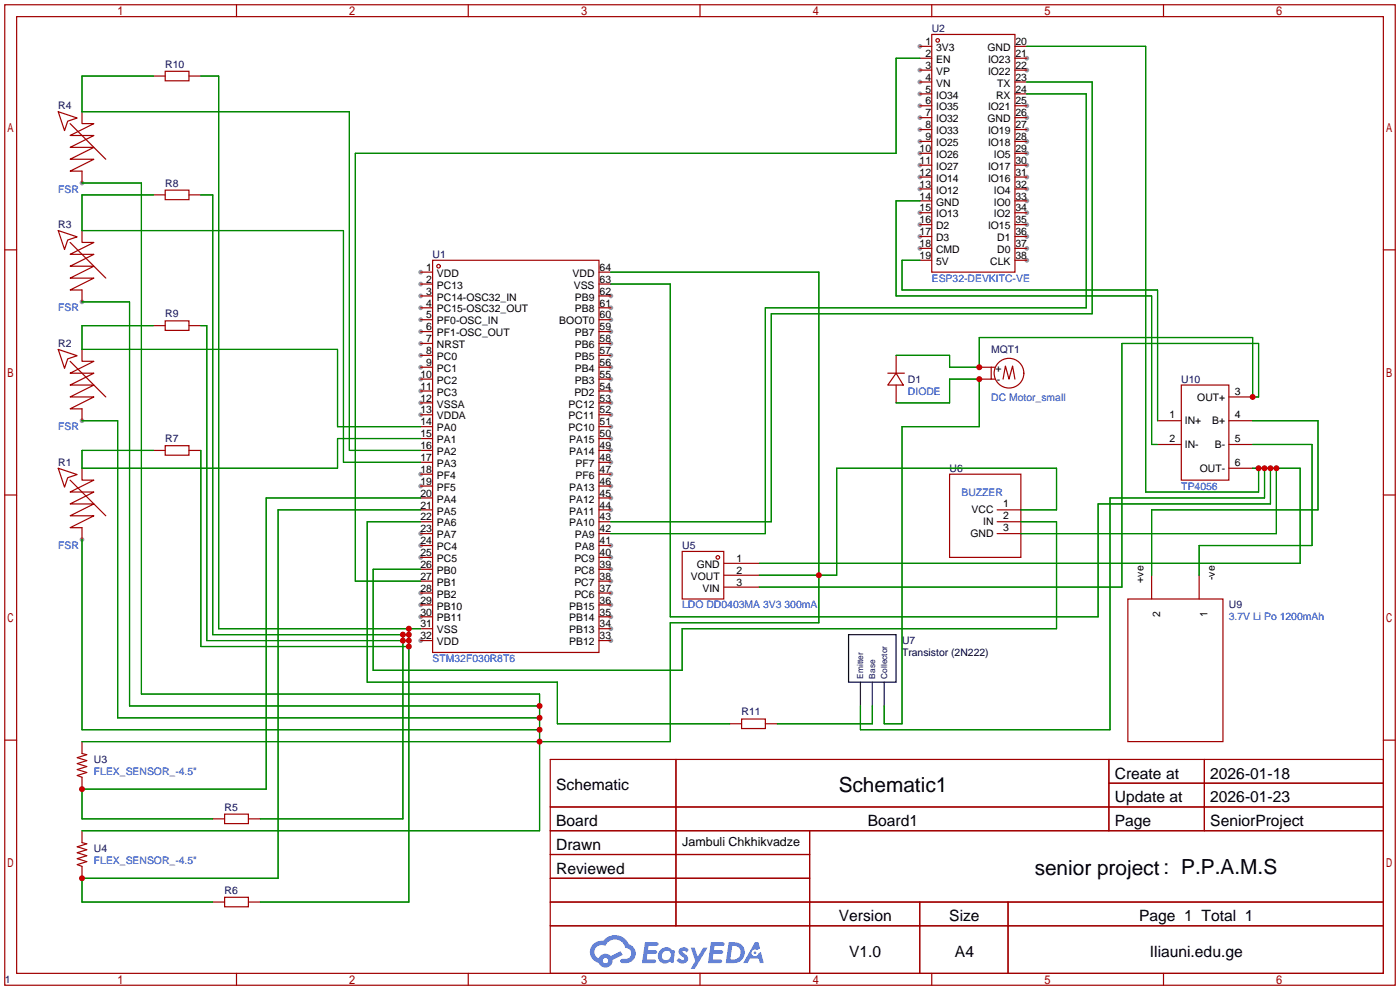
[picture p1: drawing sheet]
<svg xmlns="http://www.w3.org/2000/svg" width="299mm" height="212mm" viewBox="0 0 299 212" stroke-linecap="round" stroke-linejoin="round" font-family="sans-serif">
<g fill="#999">
<circle cx="89.9" cy="58.2" r=".51"/>
<circle cx="89.9" cy="60.7" r=".51"/>
<circle cx="89.9" cy="63.2" r=".51"/>
<circle cx="89.9" cy="65.8" r=".51"/>
<circle cx="89.9" cy="68.3" r=".51"/>
<circle cx="89.9" cy="70.9" r=".51"/>
<circle cx="89.9" cy="73.4" r=".51"/>
<circle cx="89.9" cy="75.9" r=".51"/>
<circle cx="89.9" cy="78.5" r=".51"/>
<circle cx="89.9" cy="81" r=".51"/>
<circle cx="89.9" cy="83.6" r=".51"/>
<circle cx="89.9" cy="86.1" r=".51"/>
<circle cx="89.9" cy="88.6" r=".51"/>
<circle cx="89.9" cy="101.3" r=".51"/>
<circle cx="89.9" cy="103.9" r=".51"/>
<circle cx="89.9" cy="114" r=".51"/>
<circle cx="89.9" cy="116.6" r=".51"/>
<circle cx="89.9" cy="119.1" r=".51"/>
<circle cx="89.9" cy="126.7" r=".51"/>
<circle cx="89.9" cy="129.3" r=".51"/>
<circle cx="89.9" cy="131.8" r=".51"/>
<circle cx="89.9" cy="136.9" r=".51"/>
<circle cx="130.6" cy="136.9" r=".51"/>
<circle cx="130.6" cy="134.4" r=".51"/>
<circle cx="130.6" cy="131.8" r=".51"/>
<circle cx="130.6" cy="129.3" r=".51"/>
<circle cx="130.6" cy="126.7" r=".51"/>
<circle cx="130.6" cy="124.2" r=".51"/>
<circle cx="130.6" cy="121.7" r=".51"/>
<circle cx="130.6" cy="119.1" r=".51"/>
<circle cx="130.6" cy="116.6" r=".51"/>
<circle cx="130.6" cy="109" r=".51"/>
<circle cx="130.6" cy="106.4" r=".51"/>
<circle cx="130.6" cy="103.9" r=".51"/>
<circle cx="130.6" cy="101.3" r=".51"/>
<circle cx="130.6" cy="98.8" r=".51"/>
<circle cx="130.6" cy="96.3" r=".51"/>
<circle cx="130.6" cy="93.7" r=".51"/>
<circle cx="130.6" cy="91.2" r=".51"/>
<circle cx="130.6" cy="88.6" r=".51"/>
<circle cx="130.6" cy="86.1" r=".51"/>
<circle cx="130.6" cy="83.6" r=".51"/>
<circle cx="130.6" cy="81" r=".51"/>
<circle cx="130.6" cy="78.5" r=".51"/>
<circle cx="130.6" cy="75.9" r=".51"/>
<circle cx="130.6" cy="73.4" r=".51"/>
<circle cx="130.6" cy="70.9" r=".51"/>
<circle cx="130.6" cy="68.3" r=".51"/>
<circle cx="130.6" cy="65.8" r=".51"/>
<circle cx="130.6" cy="63.2" r=".51"/>
<circle cx="196.6" cy="9.9" r=".51"/>
<circle cx="196.6" cy="15" r=".51"/>
<circle cx="196.6" cy="17.5" r=".51"/>
<circle cx="196.6" cy="20.1" r=".51"/>
<circle cx="196.6" cy="22.6" r=".51"/>
<circle cx="196.6" cy="25.1" r=".51"/>
<circle cx="196.6" cy="27.7" r=".51"/>
<circle cx="196.6" cy="30.2" r=".51"/>
<circle cx="196.6" cy="32.8" r=".51"/>
<circle cx="196.6" cy="35.3" r=".51"/>
<circle cx="196.6" cy="37.8" r=".51"/>
<circle cx="196.6" cy="40.4" r=".51"/>
<circle cx="196.6" cy="45.5" r=".51"/>
<circle cx="196.6" cy="48" r=".51"/>
<circle cx="196.6" cy="50.5" r=".51"/>
<circle cx="196.6" cy="53.1" r=".51"/>
<circle cx="219.5" cy="12.4" r=".51"/>
<circle cx="219.5" cy="15" r=".51"/>
<circle cx="219.5" cy="22.6" r=".51"/>
<circle cx="219.5" cy="25.1" r=".51"/>
<circle cx="219.5" cy="27.7" r=".51"/>
<circle cx="219.5" cy="30.2" r=".51"/>
<circle cx="219.5" cy="32.8" r=".51"/>
<circle cx="219.5" cy="35.3" r=".51"/>
<circle cx="219.5" cy="37.8" r=".51"/>
<circle cx="219.5" cy="40.4" r=".51"/>
<circle cx="219.5" cy="42.9" r=".51"/>
<circle cx="219.5" cy="45.5" r=".51"/>
<circle cx="219.5" cy="48" r=".51"/>
<circle cx="219.5" cy="50.5" r=".51"/>
<circle cx="219.5" cy="53.1" r=".51"/>
<circle cx="219.5" cy="55.6" r=".51"/>
<circle cx="17.5" cy="115.3" r=".51"/>
<circle cx="17.5" cy="89.9" r=".51"/>
<circle cx="17.5" cy="64.5" r=".51"/>
<circle cx="17.5" cy="39.1" r=".51"/>
</g>
<g fill="none" stroke="#a10000" stroke-width=".25">
<path d="M1 1h297.2v209.6h-297.2zM3.6 3.6h292.1v204.4h-292.1zM50.5 1v2.6M100.1 1v2.6M149.6 1v2.6M199.1 1v2.6M248.7 1v2.6M1 53.4h2.6M295.7 53.4h2.5M1 105.8h2.6M295.7 105.8h2.5M1 158.2h2.6"/>
<path d="M295.7 158.2h2.5M117.6 162.3h178.1v45.7h-178.1zM117.6 172.5h178.1M117.6 177.5h178.1M144.5 162.3v35.6M173 177.5v30.5M237 162.3v15.2M237 167.4h58.7M257.4 162.3v15.2M117.6 182.6h55.4M117.6 192.8h178.1M117.6 187.7h55.4"/>
<path d="M117.6 197.9h178.1M196.6 192.8v15.2M215.4 192.8v15.2M50.5 208v2.6M100.1 208v2.6M149.6 208v2.6M199.1 208v2.6M248.7 208v2.6"/>
</g>
<g fill="#5487ff">
<path d="M145.3 202.7a1.3 1.3 0 0 1 1.9 .3l-.4 .6a.54 .54 0 0 0-.9-.2l.1 .2a1.34 1.34 0 0 1 .9 1.8 1.47 1.47 0 0 1-2.3-.1l.5-.6 .8 .5a.31 .31 0 0 0 .4-.3 .31 .31 0 0 0-.3-.4 1.12 1.12 0 0 1-.7-1.8z"/>
<path d="M147.6 202.5h.9l.6 2 1.2-2h.9l-2.7 4.6h-.9l1-1.7z"/>
<path d="M137.8 201.4h1.7a1.31 1.31 0 0 1 1.2 .2 .4 .4 0 0 1-.3 .5l-1.8 .1-.1 .9h1.6a.4 .4 0 0 1 .4 .4 .4 .4 0 0 1-.5 .4h-1.6l-.2 1.2h1.4a.46 .46 0 0 1 .5 0 .46 .46 0 0 1 .1 .5l-.4 .2h-2.6z"/>
<path d="M151.9 201.4h1.7a1.32 1.32 0 0 1 1.2 .2 .39 .39 0 0 1-.3 .5l-1.8 .1-.1 .9h1.6a.4 .4 0 0 1 .4 .4 .4 .4 0 0 1-.4 .4h-1.7l-.2 1.2h1.4a.46 .46 0 0 1 .5 0 .46 .46 0 0 1 .1 .5l-.4 .2h-2.6z"/>
<path d="M161.3 201.4h.8l.3 1.3-.6 .4a.75 .75 0 0 0-1.1 .3 .75 .75 0 0 0 .5 1 .75 .75 0 0 0 .9-.7l.5-.2 .6 2.3h-.8l-.3-.9h-1.8l-.5 .9h-1z"/>
<path d="M155.7 201.4l-.6 4.4h1.5a2.27 2.27 0 0 0 2.6-2.2 2.27 2.27 0 0 0-2.7-2.2zM156.5 202.1a1.5 1.5 0 0 1 1.8 1.6 1.5 1.5 0 0 1-1.9 1.4h-.3z"/>
<path d="M141.2 203a1.6 1.6 0 0 0-.3 2.3 1.6 1.6 0 0 0 2.3 .2l.7 .3 .3-2.4-.1-.3-.5-.1a1.58 1.58 0 0 0-2.4 0zM141.8 203.5a.98 .98 0 0 1 1.6 .4 .98 .98 0 0 1-1.1 1.3 .94 .94 0 0 1-.9-.7 .94 .94 0 0 1 .4-1z"/>
<path d="M126.8 201.8a2.37 2.37 0 0 0 1.1 4 1.54 1.54 0 0 0 1.8 1 1.54 1.54 0 0 0 1.2-1.6l2.2-1.1-.5-.8-2 1a1.57 1.57 0 0 0-2.7 .5 1.5 1.5 0 0 1-.7-2.1 1.5 1.5 0 0 1 2.2-.5 2.23 2.23 0 0 1 2.3-1.4 2.23 2.23 0 0 1 2 1.8 1.16 1.16 0 0 1 1.2 1.1 1.16 1.16 0 0 1-1.1 1.2h-.7a.47 .47 0 0 0-.5 .4 .47 .47 0 0 0 .4 .5 2.17 2.17 0 0 0 2.5-.9 2.17 2.17 0 0 0-.3-2.7l-.8-.4a3.2 3.2 0 0 0-5.5-.7l-1.1 .1zM128.8 205.3a.6 .6 0 0 1 1.2 0 .6 .6 0 0 1-1.2 0z"/>
<circle cx="161.4" cy="203.6" r=".28"/>
</g>
<g fill="none" stroke="#a10000" stroke-width=".25">
<path d="M32.8 16.3h2.5M35.3 15.2h5.1v2.1h-5.1zM40.4 16.3h2.5M196.6 9.9h2.5M196.6 12.4h2.5M196.6 15h2.5M196.6 17.5h2.5M199.1 7.4h17.8v50.8h-17.8zM216.9 9.9h2.6M216.9 12.4h2.6M216.9 15h2.6M216.9 17.5h2.6"/>
<path d="M12.4 23.9l4.1 1.3-2 .7-.7 2zM15 26.4l7.6 7.6M17.5 23.9v2.5h2.6l-5.1 2.6h5.1l-5.1 2.5h5.1l-5.1 2.5h5.1l-5.1 2.6h2.5v2.5M196.6 20.1h2.5M196.6 22.6h2.5M196.6 25.1h2.5M196.6 27.7h2.5M196.6 30.2h2.5M196.6 32.8h2.5M196.6 35.3h2.5M196.6 37.8h2.5M216.9 20.1h2.6"/>
<path d="M216.9 22.6h2.6M216.9 25.1h2.6M216.9 27.7h2.6M216.9 30.2h2.6M216.9 32.8h2.6M216.9 35.3h2.6M216.9 37.8h2.6M12.4 49.3l4.1 1.3-2 .7-.7 2zM15 51.8l7.6 7.6M17.5 49.3v2.5h2.6l-5.1 2.6h5.1l-5.1 2.5h5.1l-5.1 2.5h5.1l-5.1 2.6h2.5v2.5M32.8 41.7h2.5M35.3 40.6h5.1v2.1h-5.1z"/>
<path d="M40.4 41.7h2.5M89.9 58.2h2.6M92.5 55.6h35.5v83.8h-35.5zM128 58.2h2.6M196.6 40.4h2.5M196.6 42.9h2.5M196.6 45.5h2.5M196.6 48h2.5M196.6 50.5h2.5M196.6 53.1h2.5M196.6 55.6h2.5M216.9 40.4h2.6"/>
<path d="M216.9 42.9h2.6M216.9 45.5h2.6M216.9 48h2.6M216.9 50.5h2.6M216.9 53.1h2.6M216.9 55.6h2.6M12.4 74.7l4.1 1.3-2 .7-.7 2zM15 77.2l7.6 7.6M17.5 74.7v2.5h2.6l-5.1 2.6h5.1l-5.1 2.5h5.1l-5.1 2.5h5.1l-5.1 2.6h2.5v2.5M32.8 69.6h2.5M35.3 68.6h5.1v2h-5.1zM40.4 69.6h2.5"/>
<path d="M89.9 60.7h2.6M89.9 63.2h2.6M89.9 65.8h2.6M89.9 68.3h2.6M89.9 70.9h2.6M89.9 73.4h2.6M89.9 75.9h2.6M89.9 78.5h2.6M128 60.7h2.6M128 63.2h2.6M128 65.8h2.6M128 68.3h2.6"/>
<path d="M128 70.9h2.6M128 73.4h2.6M128 75.9h2.6M128 78.5h2.6M189.7 79.8h3.6M191.5 79.8l1.5 2.5h-3.3zM191.5 75.9v3.9M209.3 78.5h3.3M211.8 78.5v2.5h.8M32.8 96.3h2.5M35.3 95.2h5.1v2.1h-5.1zM40.4 96.3h2.5"/>
<path d="M89.9 81h2.6M89.9 83.6h2.6M89.9 86.1h2.6M89.9 88.6h2.6M89.9 91.2h2.6M89.9 93.7h2.6M89.9 96.3h2.6M89.9 98.8h2.6M128 81h2.6M128 83.6h2.6M128 86.1h2.6M128 88.6h2.6"/>
<path d="M128 91.2h2.6M128 93.7h2.6M128 96.3h2.6M128 98.8h2.6M191.5 82.3v3.8M209.3 81h2.5M214.4 81l.5-2.8 .7 2.8 .8-2.8 .5 2.8M247.4 95h5.1M247.4 89.9h5.1M252.5 82.3h10.1v20.3h-10.1zM262.6 95h5.1M262.6 89.9h5.1"/>
<path d="M262.6 84.8h5.1M12.4 100.1l4.1 1.3-2 .7-.7 2zM15 102.6l7.6 7.6M17.5 100.1v2.5h2.6l-5.1 2.6h5.1l-5.1 2.5h5.1l-5.1 2.5h5.1l-5.1 2.6h2.5v2.5M89.9 101.3h2.6M89.9 103.9h2.6M89.9 106.4h2.6M89.9 109h2.6M89.9 111.5h2.6M89.9 114h2.6M89.9 116.6h2.6M89.9 119.1h2.6"/>
<path d="M128 101.3h2.6M128 103.9h2.6M128 106.4h2.6M128 109h2.6M128 111.5h2.6M128 114h2.6M128 116.6h2.6M128 119.1h2.6M145.8 117.9h8.9v10.1h-8.9zM202.9 101.3h15.3v17.8h-15.3zM213.1 109h5.1M213.1 111.5h5.1"/>
<path d="M213.1 114h5.1M262.6 100.1h5.1M89.9 121.7h2.6M89.9 124.2h2.6M89.9 126.7h2.6M89.9 129.3h2.6M89.9 131.8h2.6M89.9 134.4h2.6M89.9 136.9h2.6M128 121.7h2.6M128 124.2h2.6M128 126.7h2.6"/>
<path d="M128 129.3h2.6M128 131.8h2.6M128 134.4h2.6M128 136.9h2.6M154.8 120.4h7.5M154.8 122.9h7.5M154.8 125.5h7.5M241 128h20.4v30.5h-20.4zM246.1 122.9v5.1M256.3 122.9v5.1M17.5 158.5v2.5l1 .3-2 .6 2 .7-2 .6 2 .6-2 .7 2 .6-2 .6 1 .4v2.6M156 154.7h2.5"/>
<path d="M158.5 153.7h5.1v2h-5.1zM163.6 154.7h2.5M17.5 177.5v2.6l1 .2-2 .7 2 .6-2 .6 2 .7-2 .6 2 .7-2 .6 1 .4v2.5M45.5 175h2.5M48 174h5.1v2h-5.1zM53.1 175h2.5M45.5 192.8h2.5M48 191.8h5.1v2h-5.1zM53.1 192.8h2.5"/>
<circle cx="200.4" cy="8.6" r=".38"/>
<circle cx="93.7" cy="56.9" r=".38"/>
<circle cx="215.6" cy="79.8" r="3.2"/>
<circle cx="153.4" cy="119.1" r=".38"/>
</g>
<path d="M183.9 145.8v5.1M186.4 145.8v5.1M189 145.8v5.1" fill="none" stroke="#006" stroke-width=".25"/>
<path d="M181.4 135.6h10.1v10.2h-10.1z" fill="none" stroke="#003" stroke-width=".25"/>
<g fill="none" stroke="#008700" stroke-width=".25">
<path d="M32.8 16.3h-15.3v7.6h57.2v72.4h15.2M42.9 16.3h3.8v118.1h43.2M196.6 12.4h-5.1v20.4h-115.6v91.4h14M219.5 17.5h13.9v49.6h-68.6v44.4h-34.2M219.5 9.9h25.4v95.3h24.1v-5.1M17.5 39.1h12.7v109.2h85.1v29.2h-97.8M219.5 20.1h12.7v45.7h-68.6v48.2h-33M32.8 41.7h-15.3v7.6h55.9v49.5h16.5M42.9 41.7h2.6v93.9h41.9M130.6 58.2h44.4v74.9h-31.7v25.4h-125.8M196.6 42.9h-5.1v20.3h54.6v31.8h1.3M196.6 55.6h-3.8v6.4h54.6v27.9"/>
<path d="M17.5 64.5h10.2v86.4h87.6M32.8 69.6h-15.3v5.1h54.6v16.5h17.8M42.9 69.6h1.3v67.3h43.2M130.6 60.7h12.7v71.1h91.4v-24.1h36.8v-7.6M191.5 75.9h11.4v2.6h6.4v-6.4h58.4v12.7h1.3v-11.4h-29.2v52.1h-77.5M17.5 89.9h7.6v63.5h90.2M42.9 96.3v41.9h44.5M89.9 93.7h-17.8v6.4h-54.6v-3.8h15.3M191.5 86.1h11.4v-5.1h6.4v10.2h-16.5v63.5h-3.8v-3.8M267.7 89.9h14v19.1h-35.6v13.9M267.7 95h12.7v21.6h-24.1v6.3M17.5 115.3v40.7h97.8"/>
<path d="M89.9 111.5h-11.4v34.3h40.6v8.9h36.9M89.9 106.4h-33v62.3h-39.4v6.3h28M89.9 109h-30.5v78.7h-41.9v5.1h28M218.2 111.5h7.6v22.9h-80v8.9h-66v-21.6h10.1M218.2 109h7.6v-8.9h-47v22.8h-16.5M267.7 100.1h10.2v20.3h-115.6M270.3 100.1v6.3h-33.1v49.6h-53.3v-5.1M272.8 100.1v13.9h-54.6M86.1 135.6v39.4h-30.5M87.4 134.4v58.4h-31.8M186.4 150.9v3.8h-20.3"/>
</g>
<g fill="#c00">
<circle cx="17.5" cy="168.7" r=".63"/>
<circle cx="17.5" cy="187.7" r=".63"/>
<circle cx="86.1" cy="136.9" r=".63"/>
<circle cx="87.4" cy="136.9" r=".63"/>
<circle cx="87.4" cy="135.6" r=".63"/>
<circle cx="87.4" cy="134.4" r=".63"/>
<circle cx="86.1" cy="135.6" r=".63"/>
<circle cx="87.4" cy="138.2" r=".63"/>
<circle cx="175" cy="122.9" r=".63"/>
<circle cx="115.3" cy="158.5" r=".63"/>
<circle cx="115.3" cy="156" r=".63"/>
<circle cx="115.3" cy="153.4" r=".63"/>
<circle cx="115.3" cy="150.9" r=".63"/>
<circle cx="209.3" cy="81" r=".63"/>
<circle cx="209.3" cy="78.5" r=".63"/>
<circle cx="267.7" cy="84.8" r=".63"/>
<circle cx="270.3" cy="100.1" r=".63"/>
<circle cx="269" cy="100.1" r=".63"/>
<circle cx="271.5" cy="100.1" r=".63"/>
<circle cx="272.8" cy="100.1" r=".63"/>
</g>
<g font-size="4.4">
<text x="179.2" y="169.2">Schematic1</text>
<text x="221.1" y="187">senior project : P.P.A.M.S</text>
</g>
<g font-size="3.3">
<text x="238.3" y="166.4">Create at</text>
<text x="258.7" y="166.4">2026-01-18</text>
<text x="118.9" y="168.9">Schematic</text>
<text x="238.3" y="171.5">Update at</text>
<text x="258.7" y="171.5">2026-01-23</text>
<text x="118.9" y="176.5">Board</text>
<text x="185.5" y="176.5">Board1</text>
<text x="238.3" y="176.5">Page</text>
<text x="258.7" y="176.5">SeniorProject</text>
<text x="118.9" y="181.6">Drawn</text>
<text x="118.9" y="186.7">Reviewed</text>
<text x="179.3" y="196.9">Version</text>
<text x="202.9" y="196.9">Size</text>
<text x="243.4" y="196.9">Page 1 Total 1</text>
<text x="181.5" y="204.5">V1.0</text>
<text x="204.1" y="204.5">A4</text>
<text x="245.8" y="204.5">Iliauni.edu.ge</text>
</g>
<text font-size="2.7" x="145.8" y="180.7">Jambuli Chkhikvadze</text>
<g font-size="2.2">
<text x="197.8" y="9.6">1</text>
<text x="200.1" y="10.9">3V3</text>
<text x="211" y="10.9">GND</text>
<text x="217" y="9.6">20</text>
<text x="197.8" y="12.2">2</text>
<text x="197.8" y="14.7">3</text>
<text x="197.8" y="17.3">4</text>
<text x="200.1" y="13.4">EN</text>
<text x="200.1" y="16">VP</text>
<text x="211.2" y="13.4">IO23</text>
<text x="211.2" y="16">IO22</text>
<text x="217" y="12.2">21</text>
<text x="217" y="14.7">22</text>
<text x="217" y="17.3">23</text>
<text x="197.8" y="19.8">5</text>
<text x="197.8" y="22.3">6</text>
<text x="200.1" y="18.5">VN</text>
<text x="200.1" y="21.1">IO34</text>
<text x="200.1" y="23.6">IO35</text>
<text x="211.2" y="23.6">IO21</text>
<text x="212.9" y="21.1">RX</text>
<text x="213.1" y="18.5">TX</text>
<text x="217" y="19.8">24</text>
<text x="217" y="22.3">25</text>
<text x="197.8" y="24.9">7</text>
<text x="197.8" y="27.4">8</text>
<text x="197.8" y="30">9</text>
<text x="200.1" y="26.1">IO32</text>
<text x="200.1" y="28.7">IO33</text>
<text x="211" y="26.1">GND</text>
<text x="211.2" y="28.7">IO19</text>
<text x="217" y="24.9">26</text>
<text x="217" y="27.4">27</text>
<text x="217" y="30">28</text>
<text x="196.5" y="32.5">10</text>
<text x="196.5" y="35">11</text>
<text x="200.1" y="31.2">IO25</text>
<text x="200.1" y="33.8">IO26</text>
<text x="211.2" y="31.2">IO18</text>
<text x="212.4" y="33.8">IO5</text>
<text x="217" y="32.5">29</text>
<text x="217" y="35">30</text>
<text x="196.5" y="37.6">12</text>
<text x="196.5" y="40.1">13</text>
<text x="200.1" y="36.3">IO27</text>
<text x="200.1" y="38.8">IO14</text>
<text x="200.1" y="41.4">IO12</text>
<text x="211.2" y="36.3">IO17</text>
<text x="211.2" y="38.8">IO16</text>
<text x="212.4" y="41.4">IO4</text>
<text x="217" y="37.6">31</text>
<text x="217" y="40.1">32</text>
<text x="196.5" y="42.7">14</text>
<text x="196.5" y="45.2">15</text>
<text x="196.5" y="47.7">16</text>
<text x="200.1" y="43.9">GND</text>
<text x="200.1" y="46.5">IO13</text>
<text x="212.4" y="43.9">IO0</text>
<text x="212.4" y="46.5">IO2</text>
<text x="217" y="42.7">33</text>
<text x="217" y="45.2">34</text>
<text x="217" y="47.7">35</text>
<text x="196.5" y="50.3">17</text>
<text x="196.5" y="52.8">18</text>
<text x="200.1" y="49">D2</text>
<text x="200.1" y="51.5">D3</text>
<text x="211.2" y="49">IO15</text>
<text x="213.1" y="51.5">D1</text>
<text x="217" y="50.3">36</text>
<text x="217" y="52.8">37</text>
<text x="91.1" y="57.9">1</text>
<text x="93.4" y="59.2">VDD</text>
<text x="122.4" y="59.2">VDD</text>
<text x="128.1" y="57.9">64</text>
<text x="196.5" y="55.4">19</text>
<text x="200.1" y="54.1">CMD</text>
<text x="200.1" y="56.6">5V</text>
<text x="211.7" y="56.6">CLK</text>
<text x="213.1" y="54.1">D0</text>
<text x="217" y="55.4">38</text>
<text x="91.1" y="60.4">2</text>
<text x="91.1" y="63">3</text>
<text x="91.1" y="65.5">4</text>
<text x="93.4" y="61.7">PC13</text>
<text x="93.4" y="64.2">PC14-OSC32_IN</text>
<text x="122.6" y="61.7">VSS</text>
<text x="122.9" y="64.2">PB9</text>
<text x="128.1" y="65.5">61</text>
<text x="128.1" y="63">62</text>
<text x="128.1" y="60.4">63</text>
<text x="91.1" y="68.1">5</text>
<text x="91.1" y="70.6">6</text>
<text x="93.4" y="66.8">PC15-OSC32_OUT</text>
<text x="93.4" y="69.3">PF0-OSC_IN</text>
<text x="93.4" y="71.9">PF1-OSC_OUT</text>
<text x="119.5" y="69.3">BOOT0</text>
<text x="122.9" y="71.9">PB7</text>
<text x="122.9" y="66.8">PB8</text>
<text x="128.1" y="70.6">59</text>
<text x="128.1" y="68.1">60</text>
<text x="91.1" y="73.1">7</text>
<text x="91.1" y="75.7">8</text>
<text x="93.4" y="74.4">NRST</text>
<text x="93.4" y="76.9">PC0</text>
<text x="122.9" y="76.9">PB5</text>
<text x="122.9" y="74.4">PB6</text>
<text x="128.1" y="75.7">57</text>
<text x="128.1" y="73.1">58</text>
<text x="89.9" y="80.8">10</text>
<text x="89.9" y="83.3">11</text>
<text x="91.1" y="78.2">9</text>
<text x="93.4" y="79.5">PC1</text>
<text x="93.4" y="82">PC2</text>
<text x="122.9" y="82">PB3</text>
<text x="122.9" y="79.5">PB4</text>
<text x="128.1" y="83.3">54</text>
<text x="128.1" y="80.8">55</text>
<text x="128.1" y="78.2">56</text>
<text x="212.8" y="79.5">+</text>
<text x="213" y="81.8">-</text>
<text x="89.9" y="85.8">12</text>
<text x="89.9" y="88.4">13</text>
<text x="93.4" y="84.6">PC3</text>
<text x="93.4" y="87.1">VSSA</text>
<text x="93.4" y="89.6">VDDA</text>
<text x="121.5" y="89.6">PC11</text>
<text x="121.5" y="87.1">PC12</text>
<text x="122.8" y="84.6">PD2</text>
<text x="128.1" y="88.4">52</text>
<text x="128.1" y="85.8">53</text>
<text x="250" y="89.4">1</text>
<text x="255.9" y="85.6">OUT+</text>
<text x="263.9" y="89.4">4</text>
<text x="263.9" y="84.3">3</text>
<text x="89.9" y="90.9">14</text>
<text x="89.9" y="93.5">15</text>
<text x="89.9" y="96">16</text>
<text x="93.4" y="92.2">PA0</text>
<text x="93.4" y="94.7">PA1</text>
<text x="121.5" y="92.2">PC10</text>
<text x="121.6" y="94.7">PA15</text>
<text x="128.1" y="96">49</text>
<text x="128.1" y="93.5">50</text>
<text x="128.1" y="90.9">51</text>
<text x="250" y="94.5">2</text>
<text x="253.2" y="95.8">IN-</text>
<text x="253.2" y="90.7">IN+</text>
<text x="259.1" y="90.7">B+</text>
<text x="259.7" y="95.8">B-</text>
<text x="263.9" y="94.5">5</text>
<text x="89.9" y="98.5">17</text>
<text x="89.9" y="101.1">18</text>
<text x="93.4" y="97.3">PA2</text>
<text x="93.4" y="99.8">PA3</text>
<text x="121.6" y="97.3">PA14</text>
<text x="123" y="99.8">PF7</text>
<text x="128.1" y="101.1">47</text>
<text x="128.1" y="98.5">48</text>
<text x="256.4" y="100.8">OUT-</text>
<text x="263.9" y="99.6">6</text>
<text x="89.9" y="103.6">19</text>
<text x="89.9" y="106.2">20</text>
<text x="93.4" y="102.3">PF4</text>
<text x="93.4" y="104.9">PF5</text>
<text x="93.4" y="107.4">PA4</text>
<text x="121.6" y="107.4">PA12</text>
<text x="121.6" y="104.9">PA13</text>
<text x="123" y="102.3">PF6</text>
<text x="128.1" y="106.2">45</text>
<text x="128.1" y="103.6">46</text>
<text x="89.9" y="108.7">21</text>
<text x="89.9" y="111.2">22</text>
<text x="89.9" y="113.8">23</text>
<text x="93.4" y="110">PA5</text>
<text x="93.4" y="112.5">PA6</text>
<text x="121.6" y="112.5">PA10</text>
<text x="121.6" y="110">PA11</text>
<text x="128.1" y="113.8">42</text>
<text x="128.1" y="111.2">43</text>
<text x="128.1" y="108.7">44</text>
<text x="207.7" y="109.7">VCC</text>
<text x="210.1" y="112.3">IN</text>
<text x="214.4" y="108.5">1</text>
<text x="214.4" y="111">2</text>
<text x="214.4" y="113.5">3</text>
<text x="89.9" y="116.3">24</text>
<text x="89.9" y="118.9">25</text>
<text x="93.4" y="115">PA7</text>
<text x="93.4" y="117.6">PC4</text>
<text x="122.9" y="117.6">PA8</text>
<text x="122.9" y="115">PA9</text>
<text x="128.1" y="118.9">40</text>
<text x="128.1" y="116.3">41</text>
<text x="207.4" y="114.8">GND</text>
<text x="89.9" y="121.4">26</text>
<text x="89.9" y="123.9">27</text>
<text x="93.4" y="120.1">PC5</text>
<text x="93.4" y="122.7">PB0</text>
<text x="93.4" y="125.2">PB1</text>
<text x="122.8" y="125.2">PC7</text>
<text x="122.8" y="122.7">PC8</text>
<text x="122.8" y="120.1">PC9</text>
<text x="128.1" y="123.9">38</text>
<text x="128.1" y="121.4">39</text>
<text x="147.7" y="123.9">VOUT</text>
<text x="148.9" y="121.4">GND</text>
<text x="157.4" y="120.1">1</text>
<text x="157.4" y="122.7">2</text>
<text x="157.4" y="125.2">3</text>
<text x="244.4" y="124.5" transform="rotate(-90 244.4 124.5)">+ve</text>
<text x="259.6" y="124" transform="rotate(-90 259.6 124)">-ve</text>
<text x="89.9" y="126.5">28</text>
<text x="89.9" y="129">29</text>
<text x="89.9" y="131.6">30</text>
<text x="93.4" y="127.7">PB2</text>
<text x="93.4" y="130.3">PB10</text>
<text x="121.6" y="130.3">PB15</text>
<text x="122.8" y="127.7">PC6</text>
<text x="128.1" y="131.6">35</text>
<text x="128.1" y="129">36</text>
<text x="128.1" y="126.5">37</text>
<text x="150.1" y="126.5">VIN</text>
<text x="247.9" y="131.8" transform="rotate(-90 247.9 131.8)">2</text>
<text x="258.1" y="131.8" transform="rotate(-90 258.1 131.8)">1</text>
<text x="89.9" y="134.1">31</text>
<text x="89.9" y="136.6">32</text>
<text x="93.4" y="132.8">PB11</text>
<text x="93.4" y="135.4">VSS</text>
<text x="93.4" y="137.9">VDD</text>
<text x="121.6" y="137.9">PB12</text>
<text x="121.6" y="135.4">PB13</text>
<text x="121.6" y="132.8">PB14</text>
<text x="128.1" y="136.6">33</text>
<text x="128.1" y="134.1">34</text>
</g>
<g font-size="2.2" fill="#000080">
<text x="199.1" y="6.9">U2</text>
<text x="35.3" y="14.5">R10</text>
<text x="12.4" y="23.4">R4</text>
<text x="35.3" y="39.9">R8</text>
<text x="12.4" y="48.8">R3</text>
<text x="92.5" y="55.1">U1</text>
<text x="35.3" y="67.8">R9</text>
<text x="12.4" y="74.2">R2</text>
<text x="211.8" y="75.4">MQT1</text>
<text x="194.1" y="81.8">D1</text>
<text x="252.5" y="81.8">U10</text>
<text x="35.3" y="94.5">R7</text>
<text x="12.4" y="99.6">R1</text>
<text x="202.9" y="100.8">U6</text>
<text x="145.8" y="117.3">U5</text>
<text x="262.6" y="130">U9</text>
<text x="192.8" y="137.7">U7</text>
<text x="158.5" y="152.9">R11</text>
<text x="20.1" y="163.1">U3</text>
<text x="48" y="173.2">R5</text>
<text x="20.1" y="182.1">U4</text>
<text x="48" y="191">R6</text>
<text x="1" y="210.1">1</text>
</g>
<g font-size="2.2" fill="#00f">
<text x="12.4" y="41.1">FSR</text>
<text x="199.1" y="60.2">ESP32-DEVKITC-VE</text>
<text x="12.4" y="66.5">FSR</text>
<text x="194.1" y="84.3">DIODE</text>
<text x="211.8" y="85.6">DC Motor_small</text>
<text x="12.4" y="91.9">FSR</text>
<text x="205.5" y="105.9">BUZZER</text>
<text x="252.5" y="104.6">TP4056</text>
<text x="12.4" y="117.3">FSR</text>
<text x="145.8" y="130">LDO DD0403MA 3V3 300mA</text>
<text x="262.6" y="132.6">3.7V Li Po 1200mAh</text>
<text x="92.5" y="141.5">STM32F030R8T6</text>
<text x="20.1" y="165.6">FLEX_SENSOR_-4.5&quot;</text>
<text x="20.1" y="184.7">FLEX_SENSOR_-4.5&quot;</text>
</g>
<text font-size="2.2" fill="#003" x="192.8" y="140.2">Transistor (2N222)</text>
<g font-size="1.8" fill="#006">
<text x="184.5" y="145" transform="rotate(-90 184.5 145)">Emitter</text>
<text x="187" y="145" transform="rotate(-90 187 145)">Base</text>
<text x="189.6" y="145" transform="rotate(-90 189.6 145)">Collector</text>
</g>
</svg>
